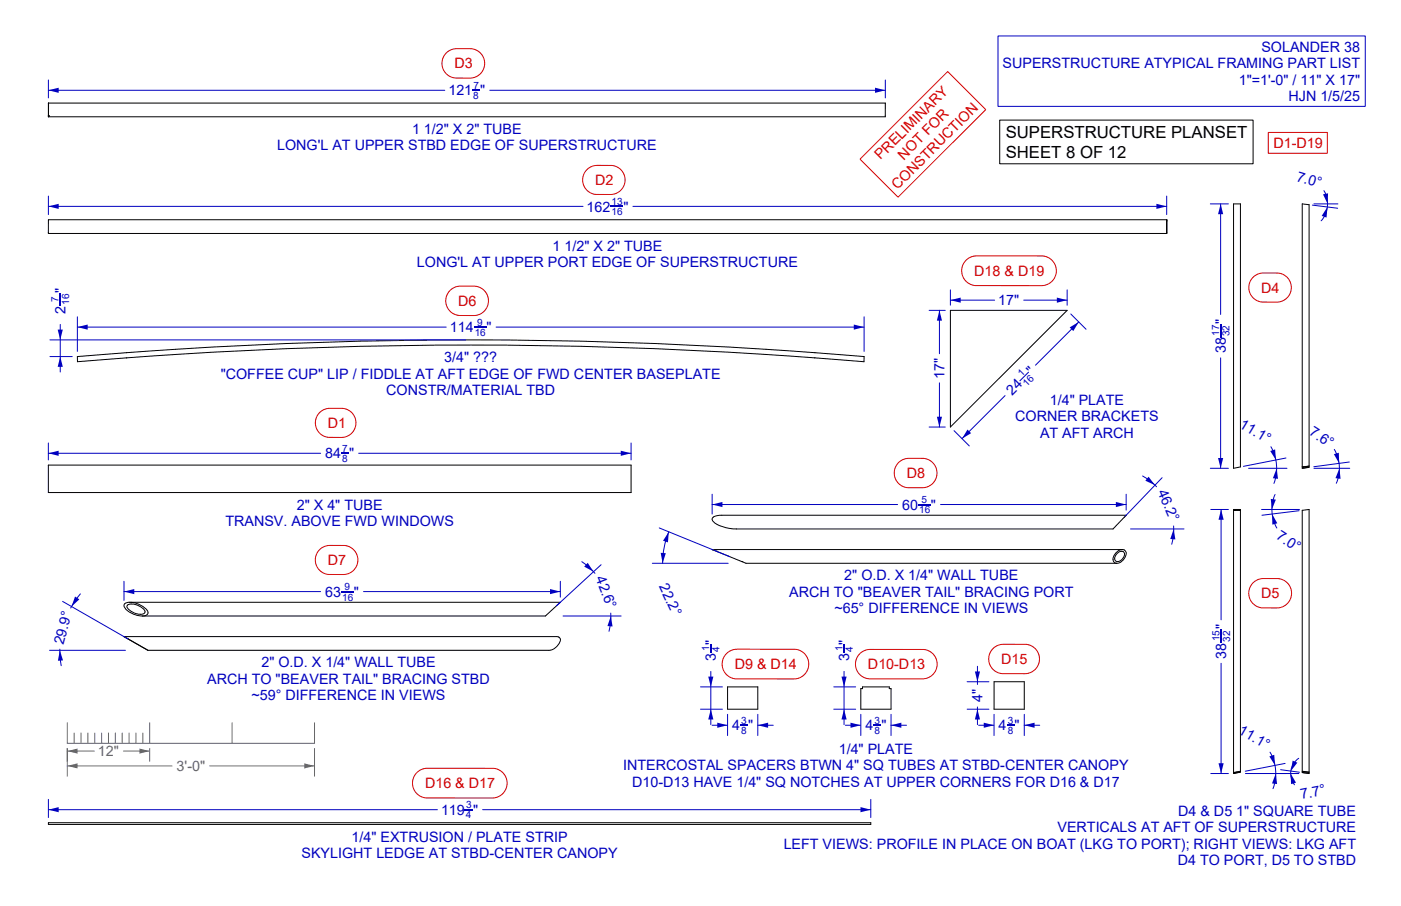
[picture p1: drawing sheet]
<svg xmlns="http://www.w3.org/2000/svg" width="432mm" height="279mm" viewBox="0 0 432 279" stroke-linecap="round" stroke-linejoin="round" font-family="sans-serif">
<!-- layer: Make2D -->
<g fill="none" stroke="#bf0000" stroke-width=".31">
<path d="M137.5 16.3a4.5 4.5 0 0 1 3.3-1.3h4.4a4.5 4.5 0 0 1 4.2 4.7 4.5 4.5 0 0 1-4.6 4.4h-4.4a4.5 4.5 0 0 1-3.9-3 4.5 4.5 0 0 1 1-4.8zM180.9 52.3a4.5 4.5 0 0 1 3.2-1.3h4.5a4.5 4.5 0 0 1 4.1 4.7 4.5 4.5 0 0 1-4.5 4.3h-4.5a4.5 4.5 0 0 1-3.9-3 4.5 4.5 0 0 1 1.1-4.7zM390.9 40.8h18.2v6.5h-18.2zM138.7 89.6a4.5 4.5 0 0 1 3.2-1.4l4.5 .1a4.5 4.5 0 0 1 4.1 4.7 4.5 4.5 0 0 1-4.5 4.3h-4.5a4.5 4.5 0 0 1-3.8-3 4.5 4.5 0 0 1 1-4.7zM297.7 80.3a4.6 4.6 0 0 1 3.3-1.4h20.4a4.6 4.6 0 0 1 4.2 4.8 4.6 4.6 0 0 1-4.6 4.4h-20.4a4.6 4.6 0 0 1-3.9-3 4.6 4.6 0 0 1 1-4.8zM386.2 85.5a4.5 4.5 0 0 1 3.2-1.3h4.5a4.5 4.5 0 0 1 4.1 4.7 4.5 4.5 0 0 1-4.5 4.3l-4.5-.1a4.5 4.5 0 0 1-3.8-2.9 4.5 4.5 0 0 1 1-4.7zM98.5 127.2a4.5 4.5 0 0 1 3.2-1.3h3.9a4.5 4.5 0 0 1 4.1 4.7 4.5 4.5 0 0 1-4.5 4.3h-3.9a4.5 4.5 0 0 1-3.8-3 4.5 4.5 0 0 1 1-4.7zM276.9 142.7a4.5 4.5 0 0 1 3.2-1.4l4.5 .1a4.5 4.5 0 0 1 4.2 4.7 4.5 4.5 0 0 1-4.5 4.3h-4.5a4.5 4.5 0 0 1-3.9-3 4.5 4.5 0 0 1 1-4.7zM98.5 169.5a4.5 4.5 0 0 1 3.2-1.3h4.5a4.5 4.5 0 0 1 4.1 4.7 4.5 4.5 0 0 1-4.5 4.3h-4.5a4.5 4.5 0 0 1-3.8-3 4.5 4.5 0 0 1 1-4.7zM386.2 179.7a4.5 4.5 0 0 1 3.2-1.3h4.5a4.5 4.5 0 0 1 4.2 4.7 4.5 4.5 0 0 1-4.6 4.4h-4.5a4.5 4.5 0 0 1-3.9-3 4.5 4.5 0 0 1 1.1-4.8zM223.9 201.6a4.6 4.6 0 0 1 3.3-1.4h17.9a4.6 4.6 0 0 1 4.2 4.8 4.6 4.6 0 0 1-4.6 4.4h-17.9a4.6 4.6 0 0 1-4-3 4.6 4.6 0 0 1 1.1-4.8zM265 201.6a4.5 4.5 0 0 1 3.2-1.3h16.5a4.5 4.5 0 0 1 4.1 4.7 4.5 4.5 0 0 1-4.5 4.4l-16.5-.1a4.5 4.5 0 0 1-3.9-2.9 4.5 4.5 0 0 1 1.1-4.8z"/>
<path d="M306.1 200a4.5 4.5 0 0 1 3.2-1.3h6.9a4.5 4.5 0 0 1 4.2 4.7 4.5 4.5 0 0 1-4.6 4.4l-6.9-.1a4.5 4.5 0 0 1-3.9-2.9 4.5 4.5 0 0 1 1.1-4.8zM128.5 238.3a4.6 4.6 0 0 1 3.2-1.4h20.4a4.6 4.6 0 0 1 4.2 4.8 4.6 4.6 0 0 1-4.6 4.4h-20.4a4.6 4.6 0 0 1-3.9-3 4.6 4.6 0 0 1 1.1-4.8z"/>
</g>
<g fill="none" stroke="#000" stroke-width=".31">
<path d="M14.9 32h.1M14.9 35.8h.1M14.9 35.8v.2h258v-4.2h-258v4.2M15 35.8h.1M272.8 35.8h.1M272.8 32h.1M308.1 37h78.1v13.5h-78.1zM14.9 71.7h.1M14.9 67.8h344.7v4.2h-344.7zM14.9 68h.1M359.6 71.7h.1M359.6 68h.1"/>
<path d="M380.2 62.9h2.1v81.1l-2.1 .4zM401.4 62.9l2.1 .2v81l-2.1 .3zM292.9 95.7h36l-36 36zM23.8 110l26.5-2a1432.6 1432.6 0 0 1 216 2v1.5l-26.5-1.9a1430.5 1430.5 0 0 0-215.9 1.9zM14.9 143.4h179.6v8.5h-179.6zM219.7 159.6l1.2-.6 1.6-.1h124.6l-4.1 4.2-117.8-.1a8.7 8.7 0 0 1-5.7-2.6zM347.1 158.9l-.6 .6M380.2 157.4h2.1M380.5 157.4h.1M380.5 157.3v-.1h1.5v.1M382 157.4h.1M401.4 157.4l2.1-.3v81.4l-2.1-.2z"/>
<path d="M401.6 144v.3l1.6-.2v-.3l-1.6 .2M403.5 143.7l-2.1 .3M219.5 169.5l.4 .1M219.5 169.5l10.4 4.2h114.3M219.5 169.5h126.4M220.8 170h.1M228.6 173.2h.1M344.3 170.7a1.21 1.21 0 0 1 1.9-.5 1.21 1.21 0 0 1-.1 1.9 1.48 1.48 0 0 1-2.5 .5v-.7zM345.9 169.5a3.1 3.1 0 0 0-2.7 3.7l1 .5M345.9 169.5a1.32 1.32 0 0 1 1.2 .8 1.32 1.32 0 0 1-.3 1.5l-1.2 1.4-1.4 .5M38.2 196.3l7.4 4.3M38.2 196.3h133.4a1.11 1.11 0 0 1 1.1 .7 1.11 1.11 0 0 1-.2 1.2 4.1 4.1 0 0 1-3.3 2.4h-123.6"/>
<path d="M39.3 186.6a4.4 4.4 0 0 1 5.4 2.1 1.97 1.97 0 0 1-2.8 .5l-1.3-.6a2.26 2.26 0 0 1-1.5-1.7zM40 185.7a1.24 1.24 0 0 0-1.8 1.3 6.8 6.8 0 0 0 5.7 3M40 185.7a7.1 7.1 0 0 1 5.6 2.9 1.26 1.26 0 0 1-1.7 1.4M40 185.7h132.7l-4.6 4.3h-124.2M224.2 211.8h9.4v6.9h-9.4zM265.3 212.4h.5v-.6h8.3v.6h.5v6.3h-9.3zM306.4 210.2h9.3v8.5h-9.3zM380.5 238.2l1.5-.3v.2l-1.5 .4zM380.5 238.2h.1M382 237.9h.1M382.3 237.8v.3l-2.1 .4v-.2M382.3 237.8l-2.1 .5"/>
<path d="M382.3 237.8v-80.7h-2.1v81.2M401.4 237.8l2.1 .3M401.6 237.9l1.6 .2M401.6 237.9v.3l1.6 .3v-.4M14.9 253.7h253.5v.5h-253.5z"/>
</g>
<path d="M292.1 22.1l11.7 11.7-27 27-11.7-11.7z" fill="none" stroke="#f00" stroke-width=".31"/>
<path d="M188.2 63.6h3.9" fill="none" stroke="#0000bf" stroke-width=".33"/>
<g fill="#0000bf">
<path d="M14.9 63.6l3.2-.8v1.6z"/>
<path d="M356.4 62.8l3.2 .8-3.2 .8z"/>
</g>
<path d="M14.9 60.5v5.7M14.9 63.6h164.8M195.1 63.6h164.5M359.6 60.5v5.7" fill="none" stroke="#0000bf" stroke-width=".31"/>
<path d="M145.6 27.8h2.4" fill="none" stroke="#0000bf" stroke-width=".33"/>
<g fill="#0000bf">
<path d="M14.9 27.8l3.2-.8v1.6z"/>
<path d="M269.7 27l3.2 .8-3.2 .8z"/>
</g>
<path d="M14.9 24.7v5.5M14.9 27.8h122.2M151 27.8h121.9M272.9 24.7v5.5" fill="none" stroke="#0000bf" stroke-width=".31"/>
<g fill="#0000bf">
<path d="M393.5 144.4l.4 3.3-1.6-.2z"/>
<path d="M391.5 139.1l1.5-.5 .2 3.3z"/>
</g>
<path d="M391.7 137.8a13.4 13.4 0 0 1 .9 11.3M384.8 144.4h11.9M396.3 141.2l-13.1 2.6" fill="none" stroke="#0000bf" stroke-width=".31"/>
<g fill="#0000bf">
<path d="M412.8 144.4l.4 3.3-1.6-.2z"/>
<path d="M411.1 140.1l1.5-.5 .1 3.3z"/>
</g>
<path d="M411.2 138.6a11.5 11.5 0 0 1 .7 10.4M405 144.4h11M415.9 142.5l-11 1.4" fill="none" stroke="#0000bf" stroke-width=".31"/>
<path d="M376.2 99.9v4.2" fill="none" stroke="#0000bf" stroke-width=".33"/>
<g fill="#0000bf">
<path d="M375.4 141.2h1.6l-.8 3.2z"/>
<path d="M376.2 62.9l.8 3.2h-1.6z"/>
</g>
<path d="M373 62.9h5.6M376.2 62.9v34.1M376.2 110.4v34M373 144.4h5.6" fill="none" stroke="#0000bf" stroke-width=".31"/>
<g fill="#0000bf">
<path d="M409.1 63.8l-.2 3.3-1.5-.5z"/>
<path d="M407.8 59.9l1.5-.3-.1 3.3z"/>
</g>
<path d="M408 58.8a7.9 7.9 0 0 1-.8 9.3M404.5 63.3l7.8 .9M405 62.9h7.4" fill="none" stroke="#0000bf" stroke-width=".31"/>
<g fill="#0000bf">
<path d="M393.2 238.5l.4 3.3-1.6-.2z"/>
<path d="M391.2 233.3l1.5-.5 .3 3.2z"/>
</g>
<path d="M383.9 238.5h12.5M391.4 232a13.1 13.1 0 0 1 .9 11.2M396.1 235.4l-12.3 2.4" fill="none" stroke="#0000bf" stroke-width=".31"/>
<g fill="#0000bf">
<path d="M398.4 234.6l1.5 .6-2.1 2.6z"/>
<path d="M397.8 238.5l1.6 2.9-1.5 .4z"/>
</g>
<path d="M394.6 238.5h5.7M394.7 237.4l5.8 .7M400.3 233.9a5.7 5.7 0 0 0-1.3 8.1" fill="none" stroke="#0000bf" stroke-width=".31"/>
<g fill="#0000bf">
<path d="M391.7 153.9l1.5 .2-1.2 3z"/>
<path d="M392.1 158.5l1.6 2.9-1.6 .4z"/>
</g>
<path d="M388.8 157.1h11.7M393 152.5a11.5 11.5 0 0 0 .5 10.3M400.4 157.5l-11.5 1.4" fill="none" stroke="#0000bf" stroke-width=".31"/>
<path d="M376.4 194.1v4.1" fill="none" stroke="#0000bf" stroke-width=".33"/>
<g fill="#0000bf">
<path d="M375.6 235.4h1.5l-.7 3.1z"/>
<path d="M376.4 157.1l.7 3.2h-1.5z"/>
</g>
<path d="M373.2 157.1h5.4M376.4 157.1v34M376.4 204.6v33.9M373.2 238.5h5.4" fill="none" stroke="#0000bf" stroke-width=".31"/>
<path d="M146 100.9h4" fill="none" stroke="#0000bf" stroke-width=".33"/>
<g fill="#0000bf">
<path d="M23.8 100.9l3.2-.8v1.6z"/>
<path d="M263.1 100.1l3.2 .8-3.2 .8z"/>
</g>
<path d="M23.8 97.7v10.7M266.3 97.7v10.7M23.8 100.9h113.7M152.9 100.9h113.4" fill="none" stroke="#0000bf" stroke-width=".31"/>
<path d="M18.6 90.3v4" fill="none" stroke="#0000bf" stroke-width=".33"/>
<g fill="#0000bf">
<path d="M17.8 101.6h1.6l-.8 3.2z"/>
<path d="M18.6 110l.8 3.1h-1.6z"/>
</g>
<path d="M15.4 104.8h128.1M15.4 110h6.9M18.6 100.1v14.6" fill="none" stroke="#0000bf" stroke-width=".31"/>
<path d="M105.1 139.8h2.5" fill="none" stroke="#0000bf" stroke-width=".33"/>
<g fill="#0000bf">
<path d="M14.9 139.8l3.2-.8v1.6z"/>
<path d="M191.3 139l3.2 .8-3.2 .8z"/>
</g>
<path d="M14.9 136.6v5.2M14.9 139.8h83.9M110.5 139.8h84M194.5 136.6v5.2" fill="none" stroke="#0000bf" stroke-width=".31"/>
<path d="M105.1 182.4h4" fill="none" stroke="#0000bf" stroke-width=".33"/>
<g fill="#0000bf">
<path d="M38.2 182.4l3.2-.8v1.6z"/>
<path d="M169.5 181.6l3.2 .8-3.2 .8z"/>
</g>
<path d="M38.2 179.3v5.9M172.7 179.3v4.9M38.2 182.4h60.6M112 182.4h60.7" fill="none" stroke="#0000bf" stroke-width=".31"/>
<g fill="#0000bf">
<path d="M188.3 190l.5 3.2-1.6-.1z"/>
<path d="M181.1 173.6l1.8 2.7-2.8-1.6z"/>
</g>
<path d="M179.3 173.2l2.2 1.7 1.9 1.9M185.3 174.2l-13.8 12.6M173.5 190h17.9M188.2 189.1v2.8l-.5 2.8" fill="none" stroke="#0000bf" stroke-width=".31"/>
<g fill="#0000bf">
<path d="M23.1 184l1.4 .8-2.4 2.2z"/>
<path d="M18.4 200.6l1 3.1-1.6 .1z"/>
</g>
<path d="M19.3 185.5l20.2 11.6M24.8 183.1l-3 4.4M15.3 200.6h23.4M18.5 200.2l.4 5.1" fill="none" stroke="#0000bf" stroke-width=".31"/>
<g fill="#0000bf">
<path d="M289.5 95.7l.8 3.2h-1.5z"/>
<path d="M288.8 128.5h1.5l-.8 3.2z"/>
</g>
<path d="M286.4 95.7h4.9M289.5 95.7v13.4M289.5 118.1v13.6M286.4 131.7h4.9" fill="none" stroke="#0000bf" stroke-width=".31"/>
<g fill="#0000bf">
<path d="M292.9 92.6l3.2-.8v1.6z"/>
<path d="M325.7 91.8l3.2 .8-3.2 .8z"/>
</g>
<path d="M292.9 89.4v4.7M292.9 92.6h13.7M315.5 92.6h13.4M328.9 89.4v4.7" fill="none" stroke="#0000bf" stroke-width=".31"/>
<g fill="#0000bf">
<path d="M317 114.6l.2 .2-2.8 2.8-.2-.2z"/>
<path d="M298.2 132.5l1.1 1.1-2.8 1.7z"/>
<path d="M329.7 101l2.8-1.7-1.7 2.8z"/>
</g>
<path d="M330 96.8l4.7 4.7M332.5 99.3l-13.3 13.3M294 132.8l4.7 4.7M309.8 122l-13.3 13.3" fill="none" stroke="#0000bf" stroke-width=".31"/>
<path d="M143.3 249.7h2.5" fill="none" stroke="#0000bf" stroke-width=".33"/>
<g fill="#0000bf">
<path d="M14.9 249.7l3.2-.8v1.6z"/>
<path d="M265.2 248.9l3.2 .8-3.2 .8z"/>
</g>
<path d="M14.9 246.5v5.6M14.9 249.7h119.9M148.7 249.7h119.7M268.4 246.5v5.6" fill="none" stroke="#0000bf" stroke-width=".31"/>
<path d="M228.1 223.7h2.5" fill="none" stroke="#0000bf" stroke-width=".33"/>
<g fill="#0000bf">
<path d="M221.1 222.9l3.1 .8-3.1 .7z"/>
<path d="M233.6 223.7l3.1-.8v1.5z"/>
</g>
<path d="M219.5 223.7h4.6M224.2 220.3v6.5M233.5 223.7h4.8M233.6 220.3v6.5" fill="none" stroke="#0000bf" stroke-width=".31"/>
<path d="M219.1 198.8v2.5" fill="none" stroke="#0000bf" stroke-width=".33"/>
<g fill="#0000bf">
<path d="M218.3 208.7h1.6l-.8 3.1z"/>
<path d="M219.1 218.7l.8 3.2h-1.6z"/>
</g>
<path d="M215.9 211.8h6.8M215.9 218.7h6.8M219.1 207.1v16.4" fill="none" stroke="#0000bf" stroke-width=".31"/>
<path d="M269.2 223.7h2.4" fill="none" stroke="#0000bf" stroke-width=".33"/>
<g fill="#0000bf">
<path d="M262.1 222.9l3.2 .8-3.2 .7z"/>
<path d="M274.6 223.7l3.2-.8v1.5z"/>
</g>
<path d="M260.5 223.7h4.7M265.3 220.3v6.5M274.6 223.7h4.8M274.6 220.3v6.5" fill="none" stroke="#0000bf" stroke-width=".31"/>
<path d="M260.1 198.8v2.5" fill="none" stroke="#0000bf" stroke-width=".33"/>
<g fill="#0000bf">
<path d="M259.4 208.7h1.5l-.8 3.1z"/>
<path d="M260.1 218.7l.8 3.2h-1.5z"/>
</g>
<path d="M257 211.8h6.7M257 218.7h6.7M260.1 207.1v16.4" fill="none" stroke="#0000bf" stroke-width=".31"/>
<path d="M310.2 223.7h2.5" fill="none" stroke="#0000bf" stroke-width=".33"/>
<g fill="#0000bf">
<path d="M303.2 222.9l3.2 .8-3.2 .7z"/>
<path d="M315.7 223.7l3.2-.8v1.5z"/>
</g>
<path d="M301.6 223.7h4.7M306.4 220.3v6.5M315.7 223.7h4.8M315.7 220.3v6.5" fill="none" stroke="#0000bf" stroke-width=".31"/>
<g fill="#0000bf">
<path d="M300.5 207.1h1.6l-.8 3.1z"/>
<path d="M301.3 218.7l.8 3.2h-1.6z"/>
</g>
<path d="M298.1 210.2h6.7M298.1 218.7h6.7M301.3 205.5v5.6M301.3 218v5.5" fill="none" stroke="#0000bf" stroke-width=".31"/>
<path d="M283 155.6h3.9" fill="none" stroke="#0000bf" stroke-width=".33"/>
<g fill="#0000bf">
<path d="M219.5 155.6l3.2-.8v1.6z"/>
<path d="M343.9 154.8l3.2 .8-3.2 .8z"/>
</g>
<path d="M219.5 152.4v6.1M219.5 155.6h57.1M289.9 155.6h57.2M347.1 152.4v4.9" fill="none" stroke="#0000bf" stroke-width=".31"/>
<g fill="#0000bf">
<path d="M361.7 163.1l.6 3.3-1.6-.2z"/>
<path d="M354 147l2 2.6-3-1.4z"/>
</g>
<path d="M352.2 146.8l2.2 1.5 2.1 1.8M358.2 147.3l-11.6 12.1M348.4 163.1h16.5M361.7 162.2l-.1 2.8-.5 2.8" fill="none" stroke="#0000bf" stroke-width=".31"/>
<g fill="#0000bf">
<path d="M206.1 164l-.2 3.3-1.5-.5z"/>
<path d="M203.6 170.5l1.6 .1-1 3.1z"/>
</g>
<path d="M201 173.7h23.4M203.2 162.8l21.7 8.9M206.1 164a25.7 25.7 0 0 0-1.9 9.7" fill="none" stroke="#0000bf" stroke-width=".31"/>
<g fill="none" stroke="#696969" stroke-width=".31">
<path d="M20.7 222.9v6.3h76.2v-6.3M22.9 226.1v3.1M25 226.1v3.1M27.1 226.1v3.1M29.2 226.1v3.1M31.3 226.1v3.1M33.4 226.1v3.1M35.6 226.1v3.1M37.7 226.1v3.1M39.8 226.1v3.1M41.9 226.1v3.1M44 226.1v3.1"/>
<path d="M46.1 222.9v6.3M71.5 222.9v6.3"/>
</g>
<g fill="#696969">
<path d="M20.7 231.6l3.2-.8v1.6z"/>
<path d="M43 230.8l3.1 .8-3.1 .8z"/>
</g>
<path d="M20.7 230.8v4M20.7 231.6h8.4M38.1 231.6h8M46.1 230.8v4" fill="none" stroke="#696969" stroke-width=".31"/>
<g fill="#696969">
<path d="M20.7 236.2l3.2-.8v1.6z"/>
<path d="M93.8 235.4l3.1 .8-3.1 .8z"/>
</g>
<path d="M20.7 230.8v8.6M20.7 236.2h32.3M64.6 236.2h32.3M96.9 230.8v8.6" fill="none" stroke="#696969" stroke-width=".31"/>
<path d="M307.6 11.1h113.2v21.7h-113.2z" fill="none" stroke="#0000bf" stroke-width=".31"/>
<g font-size="5.2">
<text x="310" y="42.7">SUPERSTRUCTURE PLANSET</text>
<text x="310" y="48.6">SHEET 8 OF 12</text>
</g>
<g font-size="4.4" fill="#0000bf">
<text x="388.8" y="15.9">SOLANDER 38</text>
<text x="309" y="21">SUPERSTRUCTURE ATYPICAL FRAMING PART LIST</text>
<text x="138.2" y="29.4">121 &quot;</text>
<text x="381.8" y="26.1">1&quot;=1'-0&quot; / 11&quot; X 17&quot;</text>
<text x="397.1" y="31.1">HJN 1/5/25</text>
<text x="127" y="41.3">1</text>
<text x="130.7" y="41.3">1/2&quot; X 2&quot; TUBE</text>
<text x="85.4" y="46.4">LONG'L AT UPPER STBD EDGE OF SUPERSTRUCTURE</text>
<text x="399.3" y="55.8" transform="rotate(16 399.3 55.8)">7.0°</text>
<text x="180.8" y="65.2">162</text>
<text x="192.1" y="65.2">&quot;</text>
<text x="170.3" y="77.3">1</text>
<text x="174" y="77.3">1/2&quot; X 2&quot; TUBE</text>
<text x="128.5" y="82.4">LONG'L AT UPPER PORT EDGE OF SUPERSTRUCTURE</text>
<text x="20.2" y="90.3" transform="rotate(-90 20.2 90.3)">&quot;</text>
<text x="307.7" y="94.2">17&quot;</text>
<text x="20.2" y="96.7" transform="rotate(-90 20.2 96.7)">2</text>
<text x="377.8" y="99.9" transform="rotate(-90 377.8 99.9)">&quot;</text>
<text x="138.6" y="102.5">114</text>
<text x="150" y="102.5">&quot;</text>
<text x="136.9" y="111.7">3/4&quot; ???</text>
<text x="377.8" y="109" transform="rotate(-90 377.8 109)">38</text>
<text x="68" y="116.8">&quot;COFFEE CUP&quot; LIP / FIDDLE AT AFT EDGE OF FWD CENTER BASEPLATE</text>
<text x="291.1" y="116.9" transform="rotate(-90 291.1 116.9)">17&quot;</text>
<text x="318.2" y="115.8" transform="rotate(-45 318.2 115.8)">&quot;</text>
<text x="119" y="121.9">CONSTR/MATERIAL TBD</text>
<text x="311.9" y="122.1" transform="rotate(-45 311.9 122.1)">24</text>
<text x="323.6" y="124.9">1/4&quot; PLATE</text>
<text x="312.9" y="130">CORNER BRACKETS</text>
<text x="381.8" y="131.7" transform="rotate(31 381.8 131.7)">11.1°</text>
<text x="320.5" y="135.1">AT AFT ARCH</text>
<text x="403.3" y="134" transform="rotate(32 403.3 134)">7.6°</text>
<text x="100.2" y="141.4">84 &quot;</text>
<text x="356.8" y="151.7" transform="rotate(67 356.8 151.7)">46.2°</text>
<text x="91.5" y="157.2">2&quot; X 4&quot; TUBE</text>
<text x="278.1" y="157.2">60</text>
<text x="286.9" y="157.2">&quot;</text>
<text x="69.5" y="162.3">TRANSV. ABOVE FWD WINDOWS</text>
<text x="393.2" y="166" transform="rotate(33 393.2 166)">7.0°</text>
<text x="183.5" y="178.4" transform="rotate(69 183.5 178.4)">42.6°</text>
<text x="260.2" y="179">2&quot; O.D. X 1/4&quot; WALL TUBE</text>
<text x="100.2" y="184">63</text>
<text x="109.1" y="184">&quot;</text>
<text x="203.1" y="180.8" transform="rotate(65 203.1 180.8)">22.2°</text>
<text x="243.3" y="184.1">ARCH TO &quot;BEAVER TAIL&quot; BRACING PORT</text>
<text x="257.2" y="189.2">~65° DIFFERENCE IN VIEWS</text>
<text x="377.9" y="194.1" transform="rotate(-90 377.9 194.1)">&quot;</text>
<text x="19.6" y="199" transform="rotate(-75 19.6 199)">29.9°</text>
<text x="220.7" y="203.8" transform="rotate(-90 220.7 203.8)">3 &quot;</text>
<text x="261.7" y="203.8" transform="rotate(-90 261.7 203.8)">3 &quot;</text>
<text x="377.9" y="203.1" transform="rotate(-90 377.9 203.1)">38</text>
<text x="80.6" y="205.8">2&quot; O.D. X 1/4&quot; WALL TUBE</text>
<text x="63.9" y="210.9">ARCH TO &quot;BEAVER TAIL&quot; BRACING STBD</text>
<text x="77.5" y="216">~59° DIFFERENCE IN VIEWS</text>
<text x="302.8" y="216.5" transform="rotate(-90 302.8 216.5)">4&quot;</text>
<text x="225.7" y="225.2">4 &quot;</text>
<text x="266.7" y="225.2">4 &quot;</text>
<text x="307.8" y="225.2">4 &quot;</text>
<text x="381.4" y="226.1" transform="rotate(30 381.4 226.1)">11.1°</text>
<text x="258.5" y="232.4">1/4&quot; PLATE</text>
<text x="192.1" y="237.5">INTERCOSTAL SPACERS BTWN 4&quot; SQ TUBES AT STBD-CENTER CANOPY</text>
<text x="194.8" y="242.6">D10-D13 HAVE 1/4&quot; SQ NOTCHES AT UPPER CORNERS FOR D16 &amp; D17</text>
<text x="135.9" y="251.3">119 &quot;</text>
<text x="363.1" y="251.6">D4 &amp; D5</text>
<text x="381" y="251.6">1&quot; SQUARE TUBE</text>
<text x="401.1" y="246.5" transform="rotate(-11 401.1 246.5)">7.7°</text>
<text x="325.9" y="256.6">VERTICALS AT AFT OF SUPERSTRUCTURE</text>
<text x="108.3" y="259.5">1/4&quot; EXTRUSION / PLATE STRIP</text>
<text x="241.5" y="261.7">LEFT VIEWS: PROFILE IN PLACE ON BOAT (LKG TO PORT); RIGHT VIEWS: LKG AFT</text>
<text x="92.9" y="264.6">SKYLIGHT LEDGE AT STBD-CENTER CANOPY</text>
<text x="363" y="266.8">D4 TO PORT, D5 TO STBD</text>
</g>
<g font-size="4.4" fill="#bf0000">
<text x="140.1" y="21.1">D3</text>
<text x="392.5" y="45.6">D1-D19</text>
<text x="183.4" y="57.1">D2</text>
<text x="300.3" y="85.1">D18 &amp; D19</text>
<text x="141.2" y="94.3">D6</text>
<text x="388.7" y="90.3">D4</text>
<text x="101" y="132">D1</text>
<text x="279.5" y="147.4">D8</text>
<text x="101" y="174.3">D7</text>
<text x="388.7" y="184.5">D5</text>
<text x="226.5" y="206.4">D9 &amp; D14</text>
<text x="267.5" y="206.4">D10-D13</text>
<text x="308.6" y="204.8">D15</text>
<text x="131" y="243.1">D16 &amp; D17</text>
</g>
<g font-size="4.4" fill="#f00">
<text x="271.4" y="49.5" transform="rotate(-45 271.4 49.5)">PRELIMINARY</text>
<text x="278.6" y="49.5" transform="rotate(-45 278.6 49.5)">NOT FOR</text>
<text x="276.6" y="58.7" transform="rotate(-45 276.6 58.7)">CONSTRUCTION</text>
</g>
<g font-size="4.4" fill="#696969">
<text x="30.2" y="233.2">12&quot;</text>
<text x="54.4" y="237.8">3'-0&quot;</text>
</g>
<g font-size="3.1" fill="#0000bf">
<text x="145.9" y="27.4">7</text>
<text x="145.9" y="30.6">8</text>
<text x="188.5" y="63.2">13</text>
<text x="188.5" y="66.4">16</text>
<text x="18.1" y="93.2" transform="rotate(-90 18.1 93.2)">7</text>
<text x="21.3" y="94" transform="rotate(-90 21.3 94)">16</text>
<text x="147.1" y="100.4">9</text>
<text x="146.3" y="103.6">16</text>
<text x="375.7" y="103.6" transform="rotate(-90 375.7 103.6)">17</text>
<text x="379" y="103.7" transform="rotate(-90 379 103.7)">32</text>
<text x="314.9" y="116.2" transform="rotate(-45 314.9 116.2)">1</text>
<text x="316.5" y="119.2" transform="rotate(-45 316.5 119.2)">16</text>
<text x="105.5" y="142.5">8</text>
<text x="105.5" y="139.3">7</text>
<text x="284" y="155.1">5</text>
<text x="283.3" y="158.4">16</text>
<text x="105.5" y="185.2">16</text>
<text x="106.2" y="181.9">9</text>
<text x="375.9" y="197.8" transform="rotate(-90 375.9 197.8)">15</text>
<text x="379.1" y="197.9" transform="rotate(-90 379.1 197.9)">32</text>
<text x="218.6" y="200.6" transform="rotate(-90 218.6 200.6)">1</text>
<text x="221.8" y="201" transform="rotate(-90 221.8 201)">4</text>
<text x="259.7" y="200.6" transform="rotate(-90 259.7 200.6)">1</text>
<text x="262.9" y="201" transform="rotate(-90 262.9 201)">4</text>
<text x="228.4" y="226.4">8</text>
<text x="228.4" y="223.2">3</text>
<text x="269.5" y="226.4">8</text>
<text x="269.5" y="223.2">3</text>
<text x="310.6" y="226.4">8</text>
<text x="310.6" y="223.2">3</text>
<text x="143.6" y="249.2">3</text>
<text x="143.6" y="252.4">4</text>
</g>
</svg>
